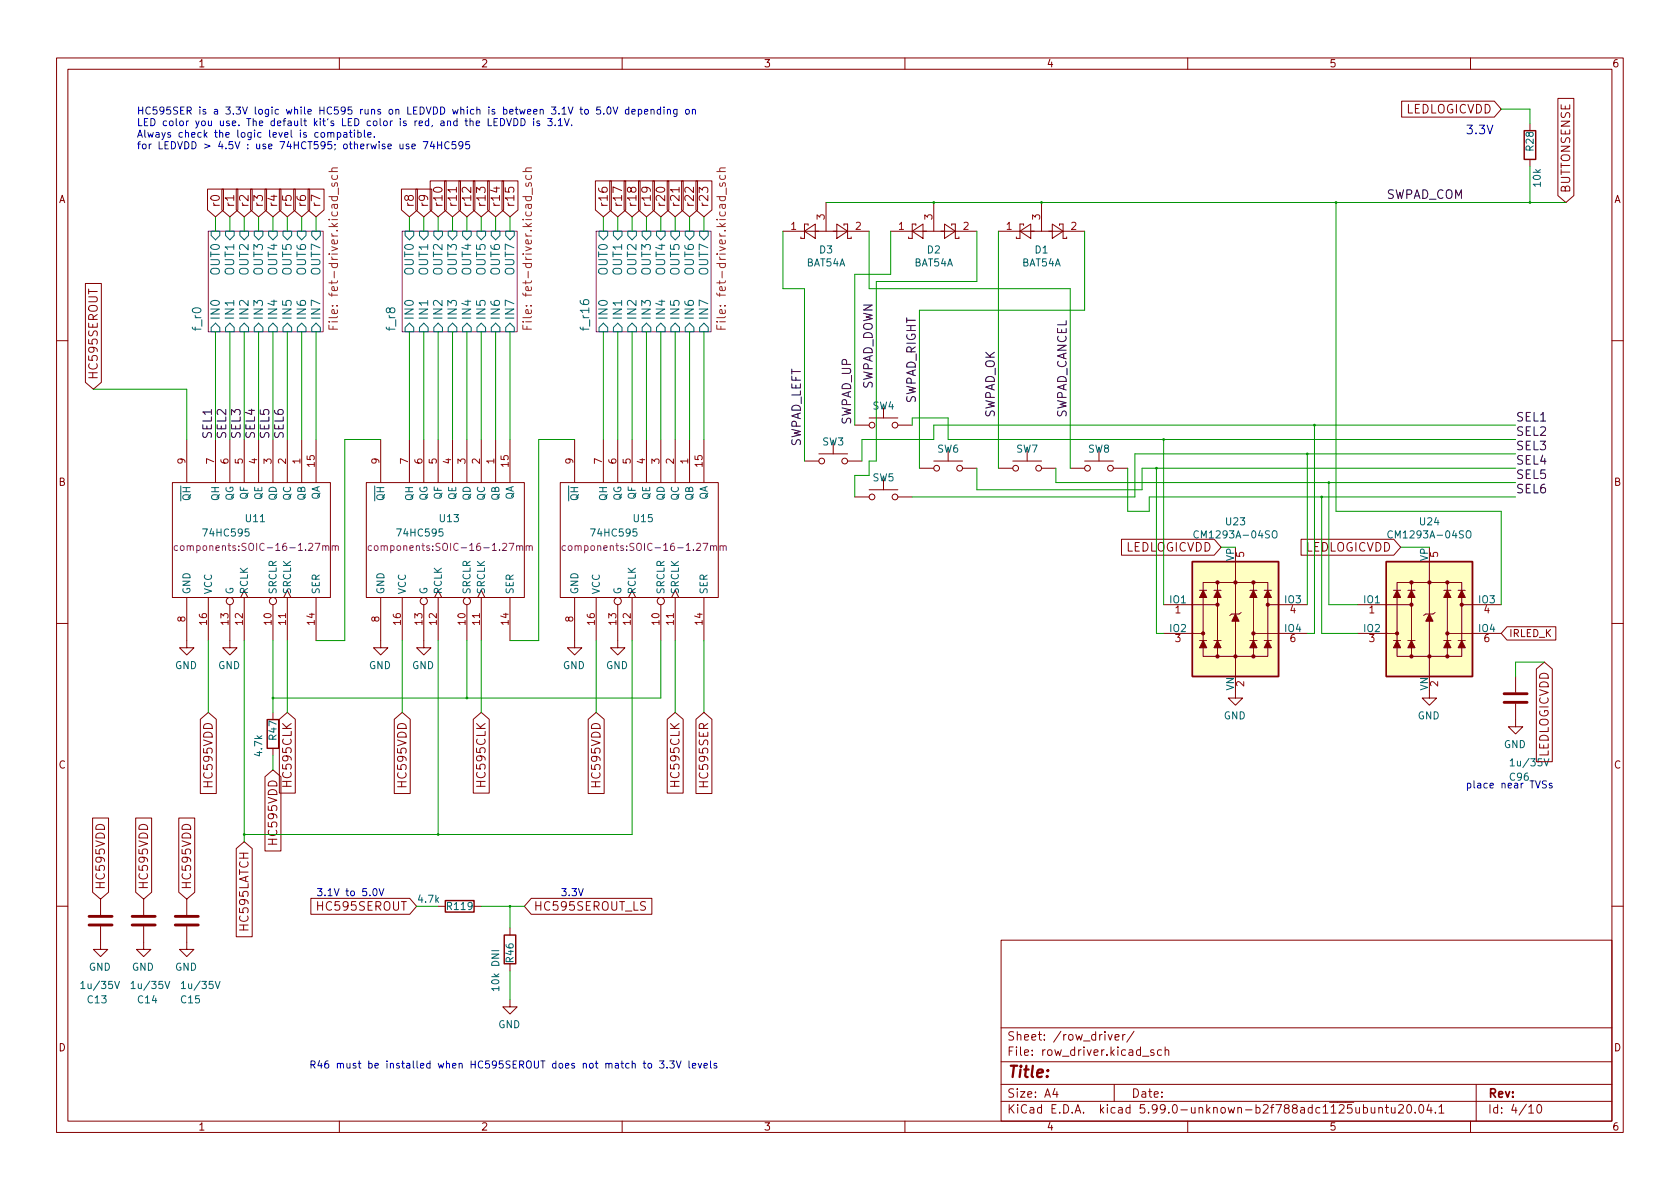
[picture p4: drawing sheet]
<svg xmlns="http://www.w3.org/2000/svg" width="297mm" height="210mm" viewBox="0 0 297 210" stroke-linecap="round" stroke-linejoin="round" font-family="sans-serif">
<g fill="none" stroke="#840000" stroke-width=".18">
<path d="M10 10.2h277v190.1h-277zM12 12.2h273v186.1h-273zM60 10.2v2M110 10.2v2M160 10.2v2M210 10.2v2M247.8 17.9h16.4l1.2 1.4-1.2 1.4h-16.4zM260 10.2v2M275.5 17.4h2.8v17.2l-1.4 1.2-1.4-1.2zM36.7 33.4h2.8v3.7l-1.4 1.2-1.4-1.2zM39.2 33.4h2.8v3.7l-1.4 1.2-1.4-1.2zM41.8 33.4h2.8v3.7l-1.4 1.2-1.4-1.2z"/>
<path d="M44.3 33.4h2.8v3.7l-1.4 1.2-1.4-1.2zM46.9 33.4h2.8v3.7l-1.4 1.2-1.4-1.2zM49.4 33.4h2.8v3.7l-1.4 1.2-1.4-1.2zM51.9 33.4h2.8v3.7l-1.4 1.2-1.4-1.2zM54.5 33.4h2.8v3.7l-1.4 1.2-1.4-1.2zM71 33.4h2.8v3.7l-1.4 1.2-1.4-1.2zM73.5 33.4h2.8v3.7l-1.4 1.2-1.4-1.2zM76.1 32h2.8v5.1l-1.4 1.2-1.4-1.2zM78.6 32h2.8v5.1l-1.4 1.2-1.4-1.2zM80.7 33.1v.9M81.1 32h2.9v5.1l-1.5 1.2-1.4-1.2zM83.7 32h2.8v5.1l-1.4 1.2-1.4-1.2z"/>
<path d="M86.2 32h2.8v5.1l-1.4 1.2-1.4-1.2zM88.8 32h2.8v5.1l-1.4 1.2-1.4-1.2zM105.3 32h2.8v5.1l-1.4 1.2-1.4-1.2zM107.8 32h2.8v5.1l-1.4 1.2-1.4-1.2zM110.4 32h2.8v5.1l-1.4 1.2-1.4-1.2zM112.9 32h2.8v5.1l-1.4 1.2-1.4-1.2zM115.4 32h2.8v5.1l-1.4 1.2-1.4-1.2zM118 32h2.8v5.1l-1.4 1.2-1.4-1.2zM120.1 33.1v.9M120.5 32h2.8v5.1l-1.4 1.2-1.4-1.2zM123.1 32h2.8v5.1l-1.4 1.2-1.4-1.2zM142.9 39.9v-.3h-.7v2.6h-.6v-.3"/>
<path d="M146 35.8v5.1M148 39.6l1.9 1.3-1.9 1.3zM149.2 39.9v-.3h.7v2.6h.6v-.3M161.9 39.9v-.3h-.6v2.6h-.6v-.3M165.1 35.8v5.1M167 39.6l1.9 1.3-1.9 1.3zM168.3 39.9v-.3h.6v2.6h.6v-.3M181 39.9v-.3h-.7v2.6h-.6v-.3M184.1 35.8v5.1M186.1 39.6l1.9 1.3-1.9 1.3zM187.3 39.9v-.3h.7v2.6h.6v-.3M270.5 21.8v1.3"/>
<path d="M270.5 28.2v1.3M15.1 50.1h2.8v17.5l-1.4 1.2-1.4-1.2zM138.4 40.9h15.3M142.2 40.9l1.9-1.3v2.6zM157.5 40.9h15.2M161.3 40.9l1.9-1.3v2.6zM176.5 40.9h15.3M180.3 40.9l1.9-1.3v2.6zM10 60.2h2M33 77.7v7.6M38.1 77.7v7.6M40.6 77.7v7.6"/>
<path d="M43.2 77.7v7.6M45.7 77.7v7.6M48.3 77.7v7.6M50.8 77.7v7.6M53.3 77.7v7.6M55.9 77.7v7.6M67.3 77.7v7.6M72.4 77.7v7.6M74.9 77.7v7.6M77.5 77.7v7.6M80 77.7v7.6M82.5 77.7v7.6"/>
<path d="M85.1 77.7v7.6M87.6 77.7v7.6M90.2 77.7v7.6M101.6 77.7v7.6M106.7 77.7v7.6M109.2 77.7v7.6M111.8 77.7v7.6M114.3 77.7v7.6M116.8 77.7v7.6M119.4 77.7v7.6M121.9 77.7v7.6M124.5 77.7v7.6"/>
<path d="M147.3 78.5v1.8M151.1 75.2h2.6M153.7 73.9h5M156.2 72.1v1.8M158.7 75.2h2.6M167.6 79.8v1.7M181.6 79.8v1.7M194.3 79.8v1.7M285 60.2h2M30.5 85.3h27.9v20.4h-27.9zM64.8 85.3h27.9v20.4h-27.9zM99.1 85.3h27.9v20.4h-27.9z"/>
<path d="M142.2 81.5h2.6M144.8 80.3h5.1M149.9 81.5h2.5M151.1 87.9h2.6M153.7 86.6h5M156.2 84.8v1.8M158.7 87.9h2.6M162.6 82.8h2.5M165.1 81.5h5.1M170.2 82.8h2.5M176.5 82.8h2.6M179.1 81.5h5"/>
<path d="M184.1 82.8h2.6M189.2 82.8h2.6M191.8 81.5h5M196.8 82.8h2.6M198.3 95.4h16.4l1.2 1.4-1.2 1.4h-16.4zM218.4 99.3v20.3M230 95.4h16.4l1.2 1.4-1.2 1.4h-16.4zM252.7 99.3v20.3M10 110.2h2M33 105.7v8.8h-1.3l1.3 1.3 1.3-1.3h-1.3M36.8 105.7v7.6M40.6 106.9v7.6h-1.2l1.2 1.3 1.3-1.3h-1.3"/>
<path d="M42.5 105.7l.7-1.3 .6 1.3M43.2 105.7v7.6M48.3 106.9v6.4M50.8 105.7v7.6M55.9 105.7v7.6M67.3 105.7v8.8h-1.3l1.3 1.3 1.3-1.3h-1.3M71.1 105.7v7.6M74.9 106.9v7.6h-1.2l1.2 1.3 1.3-1.3h-1.3M76.8 105.7l.7-1.3 .6 1.3M77.5 105.7v7.6M82.5 106.9v6.4M85.1 105.7v7.6"/>
<path d="M90.2 105.7v7.6M101.6 105.7v8.8h-1.3l1.3 1.3 1.3-1.3h-1.3M105.4 105.7v7.6M109.2 106.9v7.6h-1.3l1.3 1.3 1.3-1.3h-1.3M111.1 105.7l.7-1.3 .6 1.3M111.8 105.7v7.6M116.8 106.9v6.4M119.4 105.7v7.6M124.5 105.7v7.6M205.7 106.9h9.6M205.7 112h7M212.1 113.3h1.3"/>
<path d="M212.1 104.4h1.3M212.7 103h11.5v13.1h-11.5zM214.6 113.3h1.3M214.6 104.4h1.3M215.3 103v13.1M219.5 108.3l-.4 .3h-1.3l-.4 .2M221 113.3h1.2M221 104.4h1.2M221.6 103v13.1M221.6 112h9.5M223.5 113.3h1.3M223.5 104.4h1.3"/>
<path d="M224.2 106.9h6.9M240 106.9h9.6M240 112h7M246.4 113.3h1.2M246.4 104.4h1.2M247 103h11.4v13.1h-11.4zM248.9 113.3h1.3M248.9 104.4h1.3M249.6 103v13.1M253.7 108.3l-.3 .3h-1.3l-.4 .2M255.3 113.3h1.2M255.3 104.4h1.2"/>
<path d="M255.9 112h9.5M255.9 103v13.1M257.8 113.3h1.3M257.8 104.4h1.3M258.4 106.9h7M266.4 110.8h8.7v2.4h-8.7l-1-1.2zM268 119.6v2.8M271.6 118.3l1.4-1.2 1.5 1.2v16.4h-2.9zM285 110.2h2M35.4 127.2l1.4-1.2 1.4 1.2v13.1h-2.8zM46.9 137.4l1.4-1.3 1.4 1.3v13.1h-2.8zM48.3 126v1.2"/>
<path d="M48.3 132.3v1.3M49.4 127.2l1.4-1.2 1.4 1.2v13h-2.8zM69.7 127.2l1.4-1.2 1.4 1.2v13.1h-2.8zM83.7 127.2l1.4-1.2 1.4 1.2v13h-2.8zM104 127.2l1.4-1.2 1.4 1.2v13.1h-2.8zM118 127.2l1.4-1.2 1.4 1.2v13h-2.8zM123.1 127.2l1.4-1.2 1.4 1.2v13.1h-2.8zM218.4 122.2v1.2h-1.2l1.2 1.3 1.3-1.3h-1.3M252.7 122.2v1.2h-1.2l1.2 1.3 1.3-1.3h-1.3M268 124.5v4h-1.3l1.3 1.3 1.2-1.3h-1.2M16.4 144.7h2.8v13.1l-1.4 1.2-1.4-1.2zM17.8 159v2.8"/>
<path d="M24 144.7h2.8v13.1l-1.4 1.2-1.4-1.2zM25.4 159v2.8M31.6 144.7h2.8v13.1l-1.4 1.2-1.4-1.2zM33 159v2.8M41.8 150.1l1.4-1.3 1.4 1.3v15.5h-2.8zM55 158.9h17.4l1.3 1.4-1.3 1.4h-17.4zM93.9 158.9h21.4v2.8h-21.4l-1.2-1.4zM10 160.2h2M17.8 163.8v4.1h-1.3l1.3 1.3 1.2-1.3h-1.2M25.4 163.8v4.1h-1.3l1.3 1.3 1.3-1.3h-1.3M33 163.8v4.1h-1.3l1.3 1.3 1.3-1.3h-1.3M77.5 160.3h1.2"/>
<path d="M83.8 160.3h1.3M90.2 176.8v1.2h-1.3l1.3 1.3 1.2-1.3h-1.2M90.2 164.1v1.2M90.2 170.4v1.3M177 166.3h108v32h-108zM285 160.2h2M60 198.3v2M110 198.3v2M160 198.3v2M177 194.8h108M177 191.8h108M177 187.8h108"/>
<path d="M177 181.8h108M186.5 192.5l-.4 1h1M186.9 193v1M195.9 182.9l.4 1 .3-1M197 191.8v3M197.1 183.4l.8-.1-.1-.3-.4-.1-.3 .2 .1 .8h.6M198.5 182.9v1M198.9 182.9l-.3 .1-.1 .2M200.5 182.4l-1.3 1.9M202 186.8h1.1M204 185.7l-.4-.1-.2 .2 .1 .3 .5 .1v.4h-.6M205.4 185.7l-.5-.1-.3 .3v.4l.2 .3h.6"/>
<path d="M206 185.8l.2-.2 .4 .1v.9M206 185.1v1.5M210 198.3v2M242.4 195.8l.1 1h.4l.2-.1M243.1 195.8v1M243.8 196l.2-.2 .4 .1v.9M243.8 195.8v1M244.9 195.8h.6M245.1 195.3v1.3l.4 .2M246 195.8l.1 1h.3l.2-.1M246.6 195.8v1M247.3 195.5l.6-.2 .2 .2v.3l-.9 1h.9"/>
<path d="M248.9 195.4l.2-.1a.81 .81 0 0 1 .6 .7 .81 .81 0 0 1-.3 .8h-.2a.81 .81 0 0 1-.6-.6 .81 .81 0 0 1 .3-.8zM250.2 196.7v.1M251 195.5l.2-.2a.81 .81 0 0 1 .6 .7 .81 .81 0 0 1-.3 .8h-.1a.81 .81 0 0 1-.4-1.3zM252.6 195.3l-.3 1h.9M253 195.8v1M253.8 196.7v.1M254.4 195.8l.5-.5v1.5M254.4 196.8h.9M260 198.3v2M261 191.8v6.5M270.3 195.8l.4-.5v1.5M270.3 196.8h.9"/>
<path d="M271.9 195.4l.2-.1a.81 .81 0 0 1 .6 .7 .81 .81 0 0 1-.3 .8h-.2a.81 .81 0 0 1-.6-.6 .81 .81 0 0 1 .3-.8z"/>
<circle cx="154.2" cy="75.2" r=".51"/>
<circle cx="158.2" cy="75.2" r=".51"/>
<circle cx="145.3" cy="81.5" r=".51"/>
<circle cx="149.4" cy="81.5" r=".51"/>
<circle cx="154.2" cy="87.9" r=".51"/>
<circle cx="158.2" cy="87.9" r=".51"/>
<circle cx="165.6" cy="82.8" r=".51"/>
<circle cx="169.7" cy="82.8" r=".51"/>
<circle cx="179.6" cy="82.8" r=".51"/>
<circle cx="183.6" cy="82.8" r=".51"/>
<circle cx="192.3" cy="82.8" r=".51"/>
<circle cx="196.3" cy="82.8" r=".51"/>
<circle cx="40.6" cy="106.3" r=".63"/>
<circle cx="48.3" cy="106.3" r=".63"/>
<circle cx="74.9" cy="106.3" r=".63"/>
<circle cx="82.5" cy="106.3" r=".63"/>
<circle cx="109.2" cy="106.3" r=".63"/>
<circle cx="116.8" cy="106.3" r=".63"/>
</g>
<g fill="#fff" stroke="#fff" stroke-width=".18">
<path d="M36.8 40.9h20.3v17.8h-20.3z"/>
<path d="M71.1 40.9h20.3v17.8h-20.3z"/>
<path d="M105.4 40.9h20.3v17.8h-20.3z"/>
</g>
<g fill="none" stroke="#840084" stroke-width=".18">
<path d="M36.8 40.9h20.3v17.8h-20.3zM71.1 40.9h20.3v17.8h-20.3zM105.4 40.9h20.3v17.8h-20.3zM31.4 96.6l-.4-.1-.2 .2 .1 .6h.5M32 96.6l.1-.1 .4 .1 .1 .5-.2 .2h-.3l-.1-.1zM57 96.6l.2-.1 .3 .1 .1 .7M57.6 96.7l.2-.2 .3 .1v.7M58.7 96.6l.2-.1 .3 .1 .1 .7M58.7 96.5v.8M59.3 96.7l.2-.2 .3 .1v.7M65.7 96.6l-.4-.1-.2 .2 .1 .6h.5M66.2 96.6l.2-.1 .4 .1v.5l-.1 .2h-.3l-.2-.1z"/>
<path d="M91.3 96.6l.2-.1 .3 .1 .1 .7M91.9 96.7l.2-.2 .3 .1v.7M93 96.6l.2-.1 .3 .1 .1 .7M93 96.5v.8M93.6 96.7l.2-.2 .3 .1v.7M100 96.6l-.4-.1-.2 .2 .1 .6h.5M100.5 96.6l.2-.1 .4 .1v.5l-.1 .2h-.3l-.2-.1zM125.6 96.6l.2-.1 .3 .1 .1 .7M126.2 96.7l.2-.2 .3 .1v.7M127.3 96.6l.2-.1 .3 .1 .1 .7M127.3 96.5v.8M127.9 96.7l.1-.2 .3 .1 .1 .7"/>
</g>
<g fill="none" stroke="#725600" stroke-width=".18">
<path d="M58.2 30.3h1.5M58.7 32.4v.3l.2 .3 .2-.1 .1-.5h.4v.6M58.7 31v.4l.3 .3h.4l.2-.1v-.6M59.7 29.7l-1 .1v.3l.1 .2M92.4 30.3h1.6M93 32.4v.3l.2 .3 .2-.1 .1-.5h.4v.6M93 31v.4l.2 .3h.5l.2-.1v-.6M94 29.7l-1 .1v.3l.1 .2M126.7 30.3h1.6M127.3 32.4l-.1 .3 .3 .3 .2-.1 .1-.5h.4v.6M127.3 31l-.1 .4 .3 .3h.5l.2-.1v-.6M128.3 29.7l-1 .1-.1 .3 .2 .2"/>
<path d="M58.2 57.5v.7h1.5M58.9 57.7v.5M92.4 57.5v.7h1.6M93.2 57.7v.5M126.7 57.5v.7h1.6M127.5 57.7v.5"/>
</g>
<g fill="none" stroke="#006464" stroke-width=".18">
<path d="M37.3 57.9l.8-.8 .8 .8v.8h-1.6zM37.3 40.9h1.6v.8l-.8 .7-.8-.7zM39.9 57.9l.7-.8 .8 .8v.8h-1.5zM39.9 40.9h1.5v.8l-.8 .7-.7-.7zM42.4 57.9l.8-.8 .7 .8v.8h-1.5zM42.4 40.9h1.5v.8l-.7 .7-.8-.7zM45 57.9l.7-.8 .8 .8v.8h-1.5zM45 40.9h1.5v.8l-.8 .7-.7-.7zM47.5 57.9l.8-.8 .7 .8v.8h-1.5zM47.5 40.9h1.5v.8l-.7 .7-.8-.7zM50 57.9l.8-.8 .8 .8v.8h-1.6zM50 40.9h1.6v.8l-.8 .7-.8-.7z"/>
<path d="M52.6 57.9l.7-.8 .8 .8v.8h-1.5zM52.6 40.9h1.5v.8l-.8 .7-.7-.7zM55.1 57.9l.8-.8 .7 .8v.8h-1.5zM55.1 40.9h1.5v.8l-.7 .7-.8-.7zM71.6 40.9h1.6v.8l-.8 .7-.8-.7zM72.4 57.1l.8 .8v.8h-1.6v-.8zM74.2 57.9l.7-.8 .8 .8v.8h-1.5zM74.2 40.9h1.5v.8l-.8 .7-.7-.7zM76.7 57.9l.8-.8 .7 .8v.8h-1.5zM76.7 40.9h1.5v.8l-.7 .7-.8-.7zM79.2 40.9h1.6v.8l-.8 .7-.8-.7zM80 57.1l.8 .8v.8h-1.6v-.8z"/>
<path d="M81.8 57.9l.7-.8 .8 .8v.8h-1.5zM81.8 40.9h1.5v.8l-.8 .7-.7-.7zM84.3 40.9h1.6v.8l-.8 .7-.8-.7zM85.1 57.1l.8 .8v.8h-1.6v-.8zM86.9 57.9l.7-.8 .8 .8v.8h-1.5zM86.9 40.9h1.5v.8l-.8 .7-.7-.7zM89.4 40.9h1.5v.8l-.7 .7-.8-.7zM90.2 57.1l.7 .8v.8h-1.5v-.8zM105.9 57.9l.8-.8 .7 .8v.8h-1.5zM105.9 40.9h1.5v.8l-.7 .7-.8-.7zM108.5 40.9h1.5v.8l-.8 .7-.7-.7zM109.2 57.1l.8 .8v.8h-1.5v-.8z"/>
<path d="M111 57.9l.8-.8 .7 .8v.8h-1.5zM111 40.9h1.5v.8l-.7 .7-.8-.7zM113.5 40.9h1.6v.8l-.8 .7-.8-.7zM114.3 57.1l.8 .8v.8h-1.6v-.8zM116.1 57.9l.7-.8 .8 .8v.8h-1.5zM116.1 40.9h1.5v.8l-.8 .7-.7-.7zM118.6 40.9h1.5v.8l-.7 .7-.8-.7zM119.4 57.1l.7 .8v.8h-1.5v-.8zM121.2 57.9l.7-.8 .8 .8v.8h-1.5zM121.2 40.9h1.5v.8l-.8 .7-.7-.7zM123.7 40.9h1.5v.8l-.7 .7-.8-.7zM124.5 57.1l.7 .8v.8h-1.5v-.8z"/>
<path d="M211.9 94a.6 .6 0 0 0-.9 .4 .6 .6 0 0 0 .6 .7l.3-.1M225 94l.2-.1a.43 .43 0 0 1 .6 .4v.4a.42 .42 0 0 1-.4 .5 .42 .42 0 0 1-.5-.5zM246.2 94a.6 .6 0 0 0-.9 .4 .6 .6 0 0 0 .6 .7l.3-.1M259.3 94l.2-.1a.43 .43 0 0 1 .6 .4v.4a.42 .42 0 0 1-.4 .5 .42 .42 0 0 1-.5-.5zM267 134.5l.4-.3v1.2M267 135.4h.7M273 134.2l.4 1.2 .5-1.2M14.3 173.9l.4-.4v1.3M14.3 174.8h.7M20.3 173.5l.4 1.3 .4-1.3M23.2 173.9l.3-.4v1.3M23.2 174.8h.7"/>
<path d="M29.2 173.5l.4 1.3 .4-1.3M32.1 173.9l.3-.4v1.3M32.1 174.8h.7M38.1 173.5l.4 1.3 .4-1.3"/>
</g>
<path d="M265.9 124.2h4.1M265.9 122.7h4.1M15.7 163.6h4.1M15.7 162h4.1M23.4 163.6h4M23.4 162h4M31 163.6h4.1M31 162h4.1" fill="none" stroke="#840000" stroke-width=".51"/>
<path d="M269.5 23.1h2v5.1h-2zM210.8 99.3h15.3v20.3h-15.3zM245.1 99.3h15.2v20.3h-15.2zM47.2 127.2h2.1v5.1h-2.1zM78.7 159.3h5.1v2h-5.1zM89.2 165.3h2v5.1h-2z" fill="none" stroke="#840000" stroke-width=".25"/>
<g fill="#ffffc2" stroke="#ffffc2" stroke-width=".18">
<path d="M210.8 99.3h15.3v20.3h-15.3z"/>
<path d="M245.1 99.3h15.2v20.3h-15.2z"/>
</g>
<g fill="#840000" stroke="#840000" stroke-width=".18">
<path d="M212.7 113.3l.7 1.2h-1.3z"/>
<path d="M212.7 104.4l.7 1.3h-1.3z"/>
<path d="M215.3 113.3l.6 1.2h-1.3z"/>
<path d="M215.3 104.4l.6 1.3h-1.3z"/>
<path d="M218.4 108.6l.7 1.2h-1.3z"/>
<path d="M221.6 113.3l.6 1.2h-1.2z"/>
<path d="M221.6 104.4l.6 1.3h-1.2z"/>
<path d="M224.2 113.3l.6 1.2h-1.3z"/>
<path d="M224.2 104.4l.6 1.3h-1.3z"/>
<path d="M247 113.3l.6 1.2h-1.2z"/>
<path d="M247 104.4l.6 1.3h-1.2z"/>
<path d="M249.6 113.3l.6 1.2h-1.3z"/>
<path d="M249.6 104.4l.6 1.3h-1.3z"/>
<path d="M252.7 108.6l.7 1.2h-1.3z"/>
<path d="M255.9 113.3l.6 1.2h-1.2z"/>
<path d="M255.9 104.4l.6 1.3h-1.2z"/>
<path d="M258.4 113.3l.7 1.2h-1.3z"/>
<path d="M258.4 104.4l.7 1.3h-1.3z"/>
<circle cx="212.7" cy="112" r=".28"/>
<circle cx="215.3" cy="116.1" r=".28"/>
<circle cx="215.3" cy="106.9" r=".28"/>
<circle cx="215.3" cy="103" r=".28"/>
<circle cx="218.4" cy="116.1" r=".28"/>
<circle cx="218.4" cy="103" r=".28"/>
<circle cx="221.6" cy="116.1" r=".28"/>
<circle cx="221.6" cy="112" r=".28"/>
<circle cx="221.6" cy="103" r=".28"/>
<circle cx="224.2" cy="106.9" r=".28"/>
<circle cx="247" cy="112" r=".28"/>
<circle cx="249.6" cy="116.1" r=".28"/>
<circle cx="249.6" cy="106.9" r=".28"/>
<circle cx="249.6" cy="103" r=".28"/>
<circle cx="252.7" cy="116.1" r=".28"/>
<circle cx="252.7" cy="103" r=".28"/>
<circle cx="255.9" cy="116.1" r=".28"/>
<circle cx="255.9" cy="112" r=".28"/>
<circle cx="255.9" cy="103" r=".28"/>
<circle cx="258.4" cy="106.9" r=".28"/>
</g>
<g fill="none" stroke="#0000c2" stroke-width=".18">
<path d="M106.2 18.9h-.7v.6l.2-.1 .4 .1 .1 .1v.5l-.2 .1-.5-.1M107.4 19l.2-.1a.68 .68 0 0 1 .4 .6 .68 .68 0 0 1-.4 .7l-.2-.1-.1-.4zM108.4 18.9l.4 1.3 .4-1.3M111.2 19.4l-.4-.1-.2 .3 .1 .5h.5M111.2 18.9v1.3M111.7 19.8l.6-.2v-.2l-.4-.1-.2 .2 .1 .6h.5M112.9 19.4l.3-.1 .3 .3-.2 .5h-.4M112.9 19.3v1.3M114 19.8l.6-.2-.1-.2-.4-.1-.1 .2v.6h.5M115.1 19.5l.2-.2 .3 .1v.8M115.1 19.3v.9M116.8 19.4l-.4-.1-.2 .3 .1 .5h.5"/>
<path d="M116.8 18.9v1.3M117.4 18.9v.1M117.4 19.3v.9M118 19.5l.2-.2 .3 .1v.8M118 19.3v.9M119.7 19.3v1.1l-.2 .2-.3-.1M119.7 19.4l-.4-.1-.2 .3 .1 .5h.5M121.3 19.4l.3-.1 .3 .3v.3l-.3 .3-.3-.1-.1-.2zM122.4 19.5l.2-.2 .3 .1 .1 .8M122.4 19.3v.9M58 23.5l.1-.1 .3 .1 .1 .8M58 23.4v.9"/>
<path d="M58.5 23.6l.2-.2 .3 .1v.8M59.6 23.5l.4-.1 .3 .3-.2 .5h-.5M59.6 23.4v1.3M60.8 23.5h.5v.8M61.3 23.7l-.4 .1-.2 .2 .2 .3 .4-.1M61.8 23.4h.4M61.9 23v1.1l.3 .2M62.7 23.4v.9M63.3 23.5l.3-.1 .3 .3-.1 .5h-.5M63.3 23v1.3M64.4 23v1.1l.2 .2M65 23.9l.6-.2v-.2l-.4-.1-.2 .2 .1 .6h.5"/>
<path d="M66.2 24.2v.1M72.8 25.9l.6-.1v-.3h-.4l-.2 .2 .1 .6h.5M74.8 25h.9l-.6 1.3M76.4 25l-.3 .9h.8M76.7 25.5v.8M77.4 25v1.3M77.4 25.7h.7M78.1 25v1.3M79.4 25.2a.6 .6 0 0 0-.8 .4 .6 .6 0 0 0 .6 .7l.2-.1M80.6 25h-.6l-.1 .7 .2-.2 .4 .1 .1 .2v.4l-.2 .1-.5-.1M81.8 25.6l-.2 .2h-.2l-.3-.2 .1-.5 .4-.1 .2 .2a.84 .84 0 0 1-.3 1.1h-.3M83 25h-.6l-.1 .7 .2-.2 .4 .1 .1 .2v.4l-.2 .1-.5-.1"/>
<path d="M86.3 21v1.2h.6M87.3 21.6h.5M87.9 21h-.6v1.2h.6M88.5 21a.64 .64 0 0 1 .7 .6 .64 .64 0 0 1-.7 .6zM89.6 21l.4 1.2 .4-1.2M90.9 21a.64 .64 0 0 1 .7 .6 .64 .64 0 0 1-.7 .6zM92.1 21a.64 .64 0 0 1 .8 .6 .64 .64 0 0 1-.8 .6zM94.4 21.4v.8M95.4 21.4h-.3l-.2 .2 .1 .1 .4 .2v.3h-.5M96.8 21h.8l-.4 .4 .4 .2v.5l-.2 .1-.6-.1M98.2 22.1v.1M98.7 21.3l.4-.3v1.2"/>
<path d="M98.7 22.2h.7M99.8 21l.4 1.2 .4-1.2M101.1 22.1v.1M106.8 20.1v.1M273.4 138.1h-.5l-.1 .1v.4l.5 .2 .1 .3-.2 .2h-.5M274.4 138.6l-.3-.1-.2 .2 .1 .2 .4 .1v.3h-.5M66.1 157.2l.1-.1a.68 .68 0 0 1 .5 .7 .68 .68 0 0 1-.5 .6l-.1-.1-.2-.4zM67 157.1l.4 1.3 .5-1.3M113.7 188h.5M113.9 187.6v1.1l.3 .2M114.7 188.1l.3-.1 .2 .3v.3l-.2 .3-.3-.1-.1-.2zM116.6 187.6h.8l-.4 .5 .3 .1v.6l-.1 .1-.6-.1"/>
<path d="M117.9 188.8v.1M118.4 187.6h.8l-.4 .5 .4 .1v.6l-.2 .1-.6-.1M119.6 187.6l.4 1.3 .4-1.3M121.8 187.6v1.1l.2 .2M122.4 188.5l.6-.2v-.2l-.4-.1-.2 .2 .1 .6h.5M123.4 188l.4 .9 .3-.9M124.5 188.5l.6-.2-.1-.2-.3-.1-.2 .2v.6h.5M125.6 187.6v1.1l.2 .2M126.7 188.1l-.3-.1-.2 .2 .1 .2 .4 .1v.3h-.5"/>
</g>
<g fill="none" stroke="#009600" stroke-width=".18">
<path d="M265.4 19.3h5.1v2.5M38.1 38.3v2.6M40.6 38.3v2.6M43.2 38.3v2.6M45.7 38.3v2.6M48.3 38.3v2.6M50.8 38.3v2.6M53.3 38.3v2.6M55.9 38.3v2.6M72.4 38.3v2.6M74.9 38.3v2.6M77.5 38.3v2.6"/>
<path d="M80 38.3v2.6M82.5 38.3v2.6M85.1 38.3v2.6M87.6 38.3v2.6M90.2 38.3v2.6M106.7 38.3v2.6M109.2 38.3v2.6M111.8 38.3v2.6M114.3 38.3v2.6M116.8 38.3v2.6M119.4 38.3v2.6M121.9 38.3v2.6"/>
<path d="M124.5 38.3v2.6M146 35.8h130.9M236.2 35.8v54.6h29.2v16.5M270.5 29.5v6.3M38.1 58.7v19M40.6 58.7v19M43.2 58.7v19M45.7 58.7v19M48.3 58.7v19M50.8 58.7v19M53.3 58.7v19M55.9 58.7v19"/>
<path d="M72.4 58.7v19M74.9 58.7v19M77.5 58.7v19M80 58.7v19M82.5 58.7v19M85.1 58.7v19M87.6 58.7v19M90.2 58.7v19M106.7 58.7v19M109.2 58.7v19M111.8 58.7v19M114.3 58.7v19"/>
<path d="M116.8 58.7v19M119.4 58.7v19M121.9 58.7v19M124.5 58.7v19M138.4 40.9v10.1h3.8v30.5M153.7 40.9v10.1h35.5v31.8M157.5 40.9v7.6h-6.4v26.7M172.7 40.9v8.9h-17.8v31.7h-1.2v2.6h-2.6v3.8M176.5 40.9v41.9M191.8 40.9v14h-29.2v27.9M16.5 68.8h16.5v8.9M67.3 77.7h-6.3v35.6h-5.1"/>
<path d="M101.6 77.7h-6.4v35.6h-5M161.3 75.2v-1.3h6.3v3.8h100.4M205.7 77.7v29.2M232.4 75.2v36.8h-1.3M268 75.2h-102.9v2.5h-12.7v3.8M172.7 82.8v3.8h29.2v-3.8h66.1M186.7 82.8v2.5h81.3M199.4 82.8v7.6h3.8v-2.5h64.8M204.5 82.8v29.2h1.2M215.9 96.8h2.5M231.1 80.3v26.6M233.7 87.9v24.1h6.3"/>
<path d="M234.9 85.3v21.6h5.1M247.6 96.8h5.1M268 80.3h-67.3v7.6h-39.4M36.8 113.3v12.7M43.2 113.3v35.5M48.3 113.3v12.7M50.8 113.3v12.7M71.1 113.3v12.7M77.5 113.3v34.3M82.5 113.3v10.1M85.1 113.3v12.7M105.4 113.3v12.7"/>
<path d="M111.8 113.3v34.3h-68.6M116.8 113.3v10.1h-68.5M119.4 113.3v12.7M124.5 113.3v12.7M273 117.1h-5v2.5M48.3 133.6v2.5M73.7 160.3h3.8M85.1 160.3h7.6M90.2 160.3v3.8M90.2 171.7v5.1"/>
</g>
<g fill="#009600" stroke="#009600" stroke-width=".18">
<circle cx="82.5" cy="123.4" r=".15"/>
<circle cx="77.5" cy="147.6" r=".15"/>
<circle cx="48.3" cy="123.4" r=".15"/>
<circle cx="43.2" cy="147.6" r=".15"/>
<circle cx="90.2" cy="160.3" r=".15"/>
<circle cx="232.4" cy="75.2" r=".15"/>
<circle cx="236.2" cy="35.8" r=".15"/>
<circle cx="270.5" cy="35.8" r=".15"/>
<circle cx="184.1" cy="35.8" r=".15"/>
<circle cx="165.1" cy="35.8" r=".15"/>
<circle cx="205.7" cy="77.7" r=".15"/>
<circle cx="204.5" cy="82.8" r=".15"/>
<circle cx="231.1" cy="80.3" r=".15"/>
<circle cx="233.7" cy="87.9" r=".15"/>
<circle cx="234.9" cy="85.3" r=".15"/>
</g>
<text font-size="2.8" fill="#840000" x="178" y="190.6">Title:</text>
<g font-size="2.1" fill="#840000">
<text x="248.4" y="20.1">LEDLOGICVDD</text>
<text x="277.6" y="34.2" transform="rotate(-90 277.6 34.2)">BUTTONSENSE</text>
<text x="38.9" y="36.7" transform="rotate(-90 38.9 36.7)">r0</text>
<text x="41.4" y="36.7" transform="rotate(-90 41.4 36.7)">r1</text>
<text x="43.9" y="36.7" transform="rotate(-90 43.9 36.7)">r2</text>
<text x="46.5" y="36.7" transform="rotate(-90 46.5 36.7)">r3</text>
<text x="49" y="36.7" transform="rotate(-90 49 36.7)">r4</text>
<text x="51.6" y="36.7" transform="rotate(-90 51.6 36.7)">r5</text>
<text x="54.1" y="36.7" transform="rotate(-90 54.1 36.7)">r6</text>
<text x="56.6" y="36.7" transform="rotate(-90 56.6 36.7)">r7</text>
<text x="73.2" y="36.7" transform="rotate(-90 73.2 36.7)">r8</text>
<text x="75.7" y="36.7" transform="rotate(-90 75.7 36.7)">r9</text>
<text x="78.2" y="36.7" transform="rotate(-90 78.2 36.7)">r10</text>
<text x="80.8" y="36.7" transform="rotate(-90 80.8 36.7)">r11</text>
<text x="83.3" y="36.7" transform="rotate(-90 83.3 36.7)">r12</text>
<text x="85.9" y="36.7" transform="rotate(-90 85.9 36.7)">r13</text>
<text x="88.4" y="36.7" transform="rotate(-90 88.4 36.7)">r14</text>
<text x="90.9" y="36.7" transform="rotate(-90 90.9 36.7)">r15</text>
<text x="107.4" y="36.7" transform="rotate(-90 107.4 36.7)">r16</text>
<text x="110" y="36.7" transform="rotate(-90 110 36.7)">r17</text>
<text x="112.5" y="36.7" transform="rotate(-90 112.5 36.7)">r18</text>
<text x="115.1" y="36.7" transform="rotate(-90 115.1 36.7)">r19</text>
<text x="117.6" y="36.7" transform="rotate(-90 117.6 36.7)">r20</text>
<text x="120.1" y="36.7" transform="rotate(-90 120.1 36.7)">r21</text>
<text x="122.7" y="36.7" transform="rotate(-90 122.7 36.7)">r22</text>
<text x="125.2" y="36.7" transform="rotate(-90 125.2 36.7)">r23</text>
<text x="17.3" y="67.2" transform="rotate(-90 17.3 67.2)">HC595SEROUT</text>
<text x="198.9" y="97.5">LEDLOGICVDD</text>
<text x="230.6" y="97.5">LEDLOGICVDD</text>
<text x="273.8" y="134.1" transform="rotate(-90 273.8 134.1)">LEDLOGICVDD</text>
<text x="37.6" y="138.7" transform="rotate(-90 37.6 138.7)">HC595VDD</text>
<text x="51.6" y="138.5" transform="rotate(-90 51.6 138.5)">HC595CLK</text>
<text x="71.9" y="138.7" transform="rotate(-90 71.9 138.7)">HC595VDD</text>
<text x="85.9" y="138.5" transform="rotate(-90 85.9 138.5)">HC595CLK</text>
<text x="106.2" y="138.7" transform="rotate(-90 106.2 138.7)">HC595VDD</text>
<text x="120.1" y="138.5" transform="rotate(-90 120.1 138.5)">HC595CLK</text>
<text x="125.2" y="138.5" transform="rotate(-90 125.2 138.5)">HC595SER</text>
<text x="49" y="148.8" transform="rotate(-90 49 148.8)">HC595VDD</text>
<text x="18.5" y="157.4" transform="rotate(-90 18.5 157.4)">HC595VDD</text>
<text x="26.2" y="157.4" transform="rotate(-90 26.2 157.4)">HC595VDD</text>
<text x="33.8" y="157.4" transform="rotate(-90 33.8 157.4)">HC595VDD</text>
<text x="56.6" y="161">HC595SEROUT</text>
<text x="94.3" y="161">HC595SEROUT_LS</text>
<text x="43.9" y="164.2" transform="rotate(-90 43.9 164.2)">HC595LATCH</text>
<text x="178" y="184">Sheet: /row_driver/</text>
<text x="178" y="186.7">File: row_driver.kicad_sch</text>
<text x="178" y="196.9">KiCad E.D.A. kicad 5.99.0-unknown-b2f788adc1~125~ubuntu20.04.1</text>
<text x="178" y="194.1">Size: A4</text>
<text x="200" y="194.1">Date:</text>
<text x="263" y="194.1">Rev:</text>
<text x="263" y="196.9">Id: 4/10</text>
</g>
<text font-size="2.1" fill="#0000c2" x="259.1" y="23.7">3.3V</text>
<g font-size="2.1" fill="#0f0f0f">
<text x="245.1" y="35.2">SWPAD_COM</text>
<text x="154.3" y="68.8" transform="rotate(-90 154.3 68.8)">SWPAD_DOWN</text>
<text x="161.9" y="71.4" transform="rotate(-90 161.9 71.4)">SWPAD_RIGHT</text>
<text x="37.5" y="77.7" transform="rotate(-90 37.5 77.7)">SEL1</text>
<text x="40" y="77.7" transform="rotate(-90 40 77.7)">SEL2</text>
<text x="42.5" y="77.7" transform="rotate(-90 42.5 77.7)">SEL3</text>
<text x="45.1" y="77.7" transform="rotate(-90 45.1 77.7)">SEL4</text>
<text x="47.6" y="77.7" transform="rotate(-90 47.6 77.7)">SEL5</text>
<text x="50.2" y="77.7" transform="rotate(-90 50.2 77.7)">SEL6</text>
<text x="150.5" y="75.2" transform="rotate(-90 150.5 75.2)">SWPAD_UP</text>
<text x="175.9" y="73.9" transform="rotate(-90 175.9 73.9)">SWPAD_OK</text>
<text x="188.6" y="73.9" transform="rotate(-90 188.6 73.9)">SWPAD_CANCEL</text>
<text x="268" y="77.1">SEL2</text>
<text x="268" y="74.5">SEL1</text>
<text x="141.6" y="79" transform="rotate(-90 141.6 79)">SWPAD_LEFT</text>
<text x="268" y="79.6">SEL3</text>
<text x="268" y="82.2">SEL4</text>
<text x="268" y="84.7">SEL5</text>
<text x="268" y="87.2">SEL6</text>
</g>
<g font-size="2.1" fill="#006464">
<text x="38.9" y="48.5" transform="rotate(-90 38.9 48.5)">OUT0</text>
<text x="41.4" y="48.5" transform="rotate(-90 41.4 48.5)">OUT1</text>
<text x="43.9" y="48.5" transform="rotate(-90 43.9 48.5)">OUT2</text>
<text x="46.5" y="48.5" transform="rotate(-90 46.5 48.5)">OUT3</text>
<text x="49" y="48.5" transform="rotate(-90 49 48.5)">OUT4</text>
<text x="51.6" y="48.5" transform="rotate(-90 51.6 48.5)">OUT5</text>
<text x="54.1" y="48.5" transform="rotate(-90 54.1 48.5)">OUT6</text>
<text x="56.6" y="48.5" transform="rotate(-90 56.6 48.5)">OUT7</text>
<text x="73.2" y="48.5" transform="rotate(-90 73.2 48.5)">OUT0</text>
<text x="75.7" y="48.5" transform="rotate(-90 75.7 48.5)">OUT1</text>
<text x="78.2" y="48.5" transform="rotate(-90 78.2 48.5)">OUT2</text>
<text x="80.8" y="48.5" transform="rotate(-90 80.8 48.5)">OUT3</text>
<text x="83.3" y="48.5" transform="rotate(-90 83.3 48.5)">OUT4</text>
<text x="85.9" y="48.5" transform="rotate(-90 85.9 48.5)">OUT5</text>
<text x="88.4" y="48.5" transform="rotate(-90 88.4 48.5)">OUT6</text>
<text x="90.9" y="48.5" transform="rotate(-90 90.9 48.5)">OUT7</text>
<text x="107.4" y="48.5" transform="rotate(-90 107.4 48.5)">OUT0</text>
<text x="110" y="48.5" transform="rotate(-90 110 48.5)">OUT1</text>
<text x="112.5" y="48.5" transform="rotate(-90 112.5 48.5)">OUT2</text>
<text x="115.1" y="48.5" transform="rotate(-90 115.1 48.5)">OUT3</text>
<text x="117.6" y="48.5" transform="rotate(-90 117.6 48.5)">OUT4</text>
<text x="120.1" y="48.5" transform="rotate(-90 120.1 48.5)">OUT5</text>
<text x="122.7" y="48.5" transform="rotate(-90 122.7 48.5)">OUT6</text>
<text x="125.2" y="48.5" transform="rotate(-90 125.2 48.5)">OUT7</text>
<text x="35.6" y="58.3" transform="rotate(-90 35.6 58.3)">f_r0</text>
<text x="38.9" y="56.7" transform="rotate(-90 38.9 56.7)">IN0</text>
<text x="41.4" y="56.7" transform="rotate(-90 41.4 56.7)">IN1</text>
<text x="43.9" y="56.7" transform="rotate(-90 43.9 56.7)">IN2</text>
<text x="46.5" y="56.7" transform="rotate(-90 46.5 56.7)">IN3</text>
<text x="49" y="56.7" transform="rotate(-90 49 56.7)">IN4</text>
<text x="51.6" y="56.7" transform="rotate(-90 51.6 56.7)">IN5</text>
<text x="54.1" y="56.7" transform="rotate(-90 54.1 56.7)">IN6</text>
<text x="56.6" y="56.7" transform="rotate(-90 56.6 56.7)">IN7</text>
<text x="69.9" y="58.3" transform="rotate(-90 69.9 58.3)">f_r8</text>
<text x="73.2" y="56.7" transform="rotate(-90 73.2 56.7)">IN0</text>
<text x="75.7" y="56.7" transform="rotate(-90 75.7 56.7)">IN1</text>
<text x="78.2" y="56.7" transform="rotate(-90 78.2 56.7)">IN2</text>
<text x="80.8" y="56.7" transform="rotate(-90 80.8 56.7)">IN3</text>
<text x="83.3" y="56.7" transform="rotate(-90 83.3 56.7)">IN4</text>
<text x="85.9" y="56.7" transform="rotate(-90 85.9 56.7)">IN5</text>
<text x="88.4" y="56.7" transform="rotate(-90 88.4 56.7)">IN6</text>
<text x="90.9" y="56.7" transform="rotate(-90 90.9 56.7)">IN7</text>
<text x="104.2" y="58.2" transform="rotate(-90 104.2 58.2)">f_r16</text>
<text x="107.4" y="56.7" transform="rotate(-90 107.4 56.7)">IN0</text>
<text x="110" y="56.7" transform="rotate(-90 110 56.7)">IN1</text>
<text x="112.5" y="56.7" transform="rotate(-90 112.5 56.7)">IN2</text>
<text x="115.1" y="56.7" transform="rotate(-90 115.1 56.7)">IN3</text>
<text x="117.6" y="56.7" transform="rotate(-90 117.6 56.7)">IN4</text>
<text x="120.1" y="56.7" transform="rotate(-90 120.1 56.7)">IN5</text>
<text x="122.7" y="56.7" transform="rotate(-90 122.7 56.7)">IN6</text>
<text x="125.2" y="56.7" transform="rotate(-90 125.2 56.7)">IN7</text>
</g>
<g font-size="2.1" fill="#725600">
<text x="59.7" y="56.5" transform="rotate(-90 59.7 56.5)">File: fet-driver.kicad_sch</text>
<text x="94" y="56.5" transform="rotate(-90 94 56.5)">File: fet-driver.kicad_sch</text>
<text x="128.3" y="56.5" transform="rotate(-90 128.3 56.5)">File: fet-driver.kicad_sch</text>
</g>
<g font-size="1.8" fill="#840000">
<text x="35" y="11.9">1</text>
<text x="85" y="11.9">2</text>
<text x="135" y="11.9">3</text>
<text x="185" y="11.9">4</text>
<text x="235" y="11.9">5</text>
<text x="285" y="11.9">6</text>
<text x="10.3" y="35.9">A</text>
<text x="285.3" y="35.9">A</text>
<text x="10.3" y="85.9">B</text>
<text x="285.3" y="85.9">B</text>
<text x="266.8" y="112.6">IRLED_K</text>
<text x="10.3" y="135.9">C</text>
<text x="285.3" y="135.9">C</text>
<text x="10.3" y="185.9">D</text>
<text x="285.3" y="185.9">D</text>
<text x="35" y="199.9">1</text>
<text x="85" y="199.9">2</text>
<text x="135" y="199.9">3</text>
<text x="185" y="199.9">4</text>
<text x="235" y="199.9">5</text>
<text x="285" y="199.9">6</text>
</g>
<g font-size="1.8" fill="#0000c2">
<text x="24.1" y="20.2">HC595SER is a 3.3V logic while HC595 runs on LEDVDD which is between 3.1V to 5.0V depending on</text>
<text x="24.1" y="22.3">LED color you use. The default kit's LED color is red, and the LEDVDD is 3.1V.</text>
<text x="24.1" y="24.3">Always check the logic level is compatible.</text>
<text x="24.1" y="26.4">for LEDVDD &gt; 4.5V : use 74HCT595; otherwise use 74HC595</text>
<text x="259.1" y="139.4">place near TVSs</text>
<text x="55.9" y="158.5">3.1V to 5.0V</text>
<text x="99.1" y="158.5">3.3V</text>
<text x="54.6" y="188.9">R46 must be installed when HC595SEROUT does not match to 3.3V levels</text>
</g>
<g font-size="1.8" fill="#006464">
<text x="271.1" y="26.6" transform="rotate(-90 271.1 26.6)">R28</text>
<text x="272.4" y="32.9" transform="rotate(-90 272.4 32.9)">10k</text>
<text x="142.6" y="47.1">BAT54A</text>
<text x="144.9" y="44.8">D3</text>
<text x="161.7" y="47.1">BAT54A</text>
<text x="164" y="44.8">D2</text>
<text x="180.7" y="47.1">BAT54A</text>
<text x="183" y="44.8">D1</text>
<text x="154.3" y="72.4">SW4</text>
<text x="145.4" y="78.8">SW3</text>
<text x="165.7" y="80">SW6</text>
<text x="179.7" y="80">SW7</text>
<text x="192.4" y="80">SW8</text>
<text x="33.7" y="88.5" transform="rotate(-90 33.7 88.5)">~QH</text>
<text x="38.7" y="88.5" transform="rotate(-90 38.7 88.5)">QH</text>
<text x="41.3" y="88.6" transform="rotate(-90 41.3 88.6)">QG</text>
<text x="43.8" y="88.3" transform="rotate(-90 43.8 88.3)">QF</text>
<text x="46.4" y="88.4" transform="rotate(-90 46.4 88.4)">QE</text>
<text x="48.9" y="88.5" transform="rotate(-90 48.9 88.5)">QD</text>
<text x="51.4" y="88.5" transform="rotate(-90 51.4 88.5)">QC</text>
<text x="54" y="88.5" transform="rotate(-90 54 88.5)">QB</text>
<text x="56.5" y="88.5" transform="rotate(-90 56.5 88.5)">QA</text>
<text x="67.9" y="88.5" transform="rotate(-90 67.9 88.5)">~QH</text>
<text x="73" y="88.5" transform="rotate(-90 73 88.5)">QH</text>
<text x="75.6" y="88.6" transform="rotate(-90 75.6 88.6)">QG</text>
<text x="78.1" y="88.3" transform="rotate(-90 78.1 88.3)">QF</text>
<text x="80.6" y="88.4" transform="rotate(-90 80.6 88.4)">QE</text>
<text x="83.2" y="88.5" transform="rotate(-90 83.2 88.5)">QD</text>
<text x="85.7" y="88.5" transform="rotate(-90 85.7 88.5)">QC</text>
<text x="88.3" y="88.5" transform="rotate(-90 88.3 88.5)">QB</text>
<text x="90.8" y="88.5" transform="rotate(-90 90.8 88.5)">QA</text>
<text x="102.2" y="88.5" transform="rotate(-90 102.2 88.5)">~QH</text>
<text x="107.3" y="88.5" transform="rotate(-90 107.3 88.5)">QH</text>
<text x="109.9" y="88.6" transform="rotate(-90 109.9 88.6)">QG</text>
<text x="112.4" y="88.3" transform="rotate(-90 112.4 88.3)">QF</text>
<text x="114.9" y="88.4" transform="rotate(-90 114.9 88.4)">QE</text>
<text x="117.5" y="88.5" transform="rotate(-90 117.5 88.5)">QD</text>
<text x="120" y="88.5" transform="rotate(-90 120 88.5)">QC</text>
<text x="122.6" y="88.5" transform="rotate(-90 122.6 88.5)">QB</text>
<text x="125.1" y="88.5" transform="rotate(-90 125.1 88.5)">QA</text>
<text x="154.3" y="85.1">SW5</text>
<text x="36.2" y="94.9">74HC595</text>
<text x="43.5" y="92.3">U11</text>
<text x="70.5" y="94.9">74HC595</text>
<text x="77.8" y="92.3">U13</text>
<text x="104.8" y="94.9">74HC595</text>
<text x="112.1" y="92.3">U15</text>
<text x="211.9" y="95.2">CM1293A-04SO</text>
<text x="216.8" y="92.9">U23</text>
<text x="246.2" y="95.2">CM1293A-04SO</text>
<text x="251.1" y="92.9">U24</text>
<text x="218.2" y="99.2" transform="rotate(-90 218.2 99.2)">VP</text>
<text x="252.5" y="99.2" transform="rotate(-90 252.5 99.2)">VP</text>
<text x="33.7" y="105.2" transform="rotate(-90 33.7 105.2)">GND</text>
<text x="37.5" y="105.2" transform="rotate(-90 37.5 105.2)">VCC</text>
<text x="41.3" y="105.2" transform="rotate(-90 41.3 105.2)">G</text>
<text x="43.8" y="105.2" transform="rotate(-90 43.8 105.2)">RCLK</text>
<text x="48.9" y="105.2" transform="rotate(-90 48.9 105.2)">SRCLR</text>
<text x="51.4" y="105.2" transform="rotate(-90 51.4 105.2)">SRCLK</text>
<text x="56.5" y="105.2" transform="rotate(-90 56.5 105.2)">SER</text>
<text x="67.9" y="105.2" transform="rotate(-90 67.9 105.2)">GND</text>
<text x="71.8" y="105.2" transform="rotate(-90 71.8 105.2)">VCC</text>
<text x="75.6" y="105.2" transform="rotate(-90 75.6 105.2)">G</text>
<text x="78.1" y="105.2" transform="rotate(-90 78.1 105.2)">RCLK</text>
<text x="83.2" y="105.2" transform="rotate(-90 83.2 105.2)">SRCLR</text>
<text x="85.7" y="105.2" transform="rotate(-90 85.7 105.2)">SRCLK</text>
<text x="90.8" y="105.2" transform="rotate(-90 90.8 105.2)">SER</text>
<text x="102.2" y="105.2" transform="rotate(-90 102.2 105.2)">GND</text>
<text x="106" y="105.2" transform="rotate(-90 106 105.2)">VCC</text>
<text x="109.9" y="105.2" transform="rotate(-90 109.9 105.2)">G</text>
<text x="112.4" y="105.2" transform="rotate(-90 112.4 105.2)">RCLK</text>
<text x="117.5" y="105.2" transform="rotate(-90 117.5 105.2)">SRCLR</text>
<text x="120" y="105.2" transform="rotate(-90 120 105.2)">SRCLK</text>
<text x="125.1" y="105.2" transform="rotate(-90 125.1 105.2)">SER</text>
<text x="206.9" y="106.7">IO1</text>
<text x="227.2" y="106.7">IO3</text>
<text x="241.1" y="106.7">IO1</text>
<text x="261.5" y="106.7">IO3</text>
<text x="206.9" y="111.8">IO2</text>
<text x="227.2" y="111.8">IO4</text>
<text x="241.1" y="111.8">IO2</text>
<text x="261.5" y="111.8">IO4</text>
<text x="30.9" y="118.3">GND</text>
<text x="38.5" y="118.3">GND</text>
<text x="65.2" y="118.3">GND</text>
<text x="72.8" y="118.3">GND</text>
<text x="99.5" y="118.3">GND</text>
<text x="107.1" y="118.3">GND</text>
<text x="218.2" y="122.1" transform="rotate(-90 218.2 122.1)">VN</text>
<text x="252.5" y="122.1" transform="rotate(-90 252.5 122.1)">VN</text>
<text x="48.9" y="130.8" transform="rotate(-90 48.9 130.8)">R47</text>
<text x="216.3" y="127.2">GND</text>
<text x="250.6" y="127.2">GND</text>
<text x="46.4" y="133.6" transform="rotate(-90 46.4 133.6)">4.7k</text>
<text x="265.9" y="132.3">GND</text>
<text x="267.5" y="135.5">1u/35V</text>
<text x="267" y="138">C96</text>
<text x="74" y="159.6">4.7k</text>
<text x="79.2" y="160.9">R119</text>
<text x="15.7" y="171.6">GND</text>
<text x="23.3" y="171.6">GND</text>
<text x="30.9" y="171.6">GND</text>
<text x="90.8" y="170.1" transform="rotate(-90 90.8 170.1)">R46</text>
<text x="14.8" y="174.9">1u/35V</text>
<text x="15.5" y="177.4">C13</text>
<text x="23.7" y="174.9">1u/35V</text>
<text x="24.4" y="177.4">C14</text>
<text x="32.1" y="177.4">C15</text>
<text x="32.6" y="174.9">1u/35V</text>
<text x="88.3" y="174.9" transform="rotate(-90 88.3 174.9)">10k DNI</text>
<text x="88.1" y="181.8">GND</text>
</g>
<g font-size="1.8" fill="#a90000">
<text x="139.8" y="40.6">1</text>
<text x="145.8" y="38.8" transform="rotate(-90 145.8 38.8)">3</text>
<text x="151.3" y="40.6">2</text>
<text x="158.9" y="40.6">1</text>
<text x="164.8" y="38.8" transform="rotate(-90 164.8 38.8)">3</text>
<text x="170.3" y="40.6">2</text>
<text x="177.9" y="40.6">1</text>
<text x="183.9" y="38.8" transform="rotate(-90 183.9 38.8)">3</text>
<text x="189.4" y="40.6">2</text>
<text x="32.8" y="82" transform="rotate(-90 32.8 82)">9</text>
<text x="37.8" y="82" transform="rotate(-90 37.8 82)">7</text>
<text x="40.4" y="82" transform="rotate(-90 40.4 82)">6</text>
<text x="42.9" y="82" transform="rotate(-90 42.9 82)">5</text>
<text x="45.5" y="82" transform="rotate(-90 45.5 82)">4</text>
<text x="48" y="82" transform="rotate(-90 48 82)">3</text>
<text x="50.5" y="82" transform="rotate(-90 50.5 82)">2</text>
<text x="53.1" y="82" transform="rotate(-90 53.1 82)">1</text>
<text x="55.6" y="82.5" transform="rotate(-90 55.6 82.5)">15</text>
<text x="67.1" y="82" transform="rotate(-90 67.1 82)">9</text>
<text x="72.1" y="82" transform="rotate(-90 72.1 82)">7</text>
<text x="74.7" y="82" transform="rotate(-90 74.7 82)">6</text>
<text x="77.2" y="82" transform="rotate(-90 77.2 82)">5</text>
<text x="79.8" y="82" transform="rotate(-90 79.8 82)">4</text>
<text x="82.3" y="82" transform="rotate(-90 82.3 82)">3</text>
<text x="84.8" y="82" transform="rotate(-90 84.8 82)">2</text>
<text x="87.4" y="82" transform="rotate(-90 87.4 82)">1</text>
<text x="89.9" y="82.5" transform="rotate(-90 89.9 82.5)">15</text>
<text x="101.3" y="82" transform="rotate(-90 101.3 82)">9</text>
<text x="106.4" y="82" transform="rotate(-90 106.4 82)">7</text>
<text x="109" y="82" transform="rotate(-90 109 82)">6</text>
<text x="111.5" y="82" transform="rotate(-90 111.5 82)">5</text>
<text x="114" y="82" transform="rotate(-90 114 82)">4</text>
<text x="116.6" y="82" transform="rotate(-90 116.6 82)">3</text>
<text x="119.1" y="82" transform="rotate(-90 119.1 82)">2</text>
<text x="121.7" y="82" transform="rotate(-90 121.7 82)">1</text>
<text x="124.2" y="82.5" transform="rotate(-90 124.2 82.5)">15</text>
<text x="220" y="98.5" transform="rotate(-90 220 98.5)">5</text>
<text x="254.3" y="98.5" transform="rotate(-90 254.3 98.5)">5</text>
<text x="32.8" y="110" transform="rotate(-90 32.8 110)">8</text>
<text x="36.6" y="110.5" transform="rotate(-90 36.6 110.5)">16</text>
<text x="40.4" y="110.5" transform="rotate(-90 40.4 110.5)">13</text>
<text x="42.9" y="110.5" transform="rotate(-90 42.9 110.5)">12</text>
<text x="48" y="110.5" transform="rotate(-90 48 110.5)">10</text>
<text x="50.5" y="110.5" transform="rotate(-90 50.5 110.5)">11</text>
<text x="55.6" y="110.5" transform="rotate(-90 55.6 110.5)">14</text>
<text x="67.1" y="110" transform="rotate(-90 67.1 110)">8</text>
<text x="70.9" y="110.5" transform="rotate(-90 70.9 110.5)">16</text>
<text x="74.7" y="110.5" transform="rotate(-90 74.7 110.5)">13</text>
<text x="77.2" y="110.5" transform="rotate(-90 77.2 110.5)">12</text>
<text x="82.3" y="110.5" transform="rotate(-90 82.3 110.5)">10</text>
<text x="84.8" y="110.5" transform="rotate(-90 84.8 110.5)">11</text>
<text x="89.9" y="110.5" transform="rotate(-90 89.9 110.5)">14</text>
<text x="101.3" y="110" transform="rotate(-90 101.3 110)">8</text>
<text x="105.2" y="110.5" transform="rotate(-90 105.2 110.5)">16</text>
<text x="109" y="110.5" transform="rotate(-90 109 110.5)">13</text>
<text x="111.5" y="110.5" transform="rotate(-90 111.5 110.5)">12</text>
<text x="116.6" y="110.5" transform="rotate(-90 116.6 110.5)">10</text>
<text x="119.1" y="110.5" transform="rotate(-90 119.1 110.5)">11</text>
<text x="124.2" y="110.5" transform="rotate(-90 124.2 110.5)">14</text>
<text x="207.8" y="108.5">1</text>
<text x="207.8" y="113.5">3</text>
<text x="228.1" y="108.5">4</text>
<text x="228.1" y="113.5">6</text>
<text x="242.1" y="108.5">1</text>
<text x="242.1" y="113.5">3</text>
<text x="262.4" y="108.5">4</text>
<text x="262.4" y="113.5">6</text>
<text x="220" y="121.4" transform="rotate(-90 220 121.4)">2</text>
<text x="254.3" y="121.4" transform="rotate(-90 254.3 121.4)">2</text>
</g>
<g font-size="1.8" fill="#840084">
<text x="32.8" y="97.4">components:SOIC-16-1.27mm</text>
<text x="67.1" y="97.4">components:SOIC-16-1.27mm</text>
<text x="101.3" y="97.4">components:SOIC-16-1.27mm</text>
</g>
</svg>
